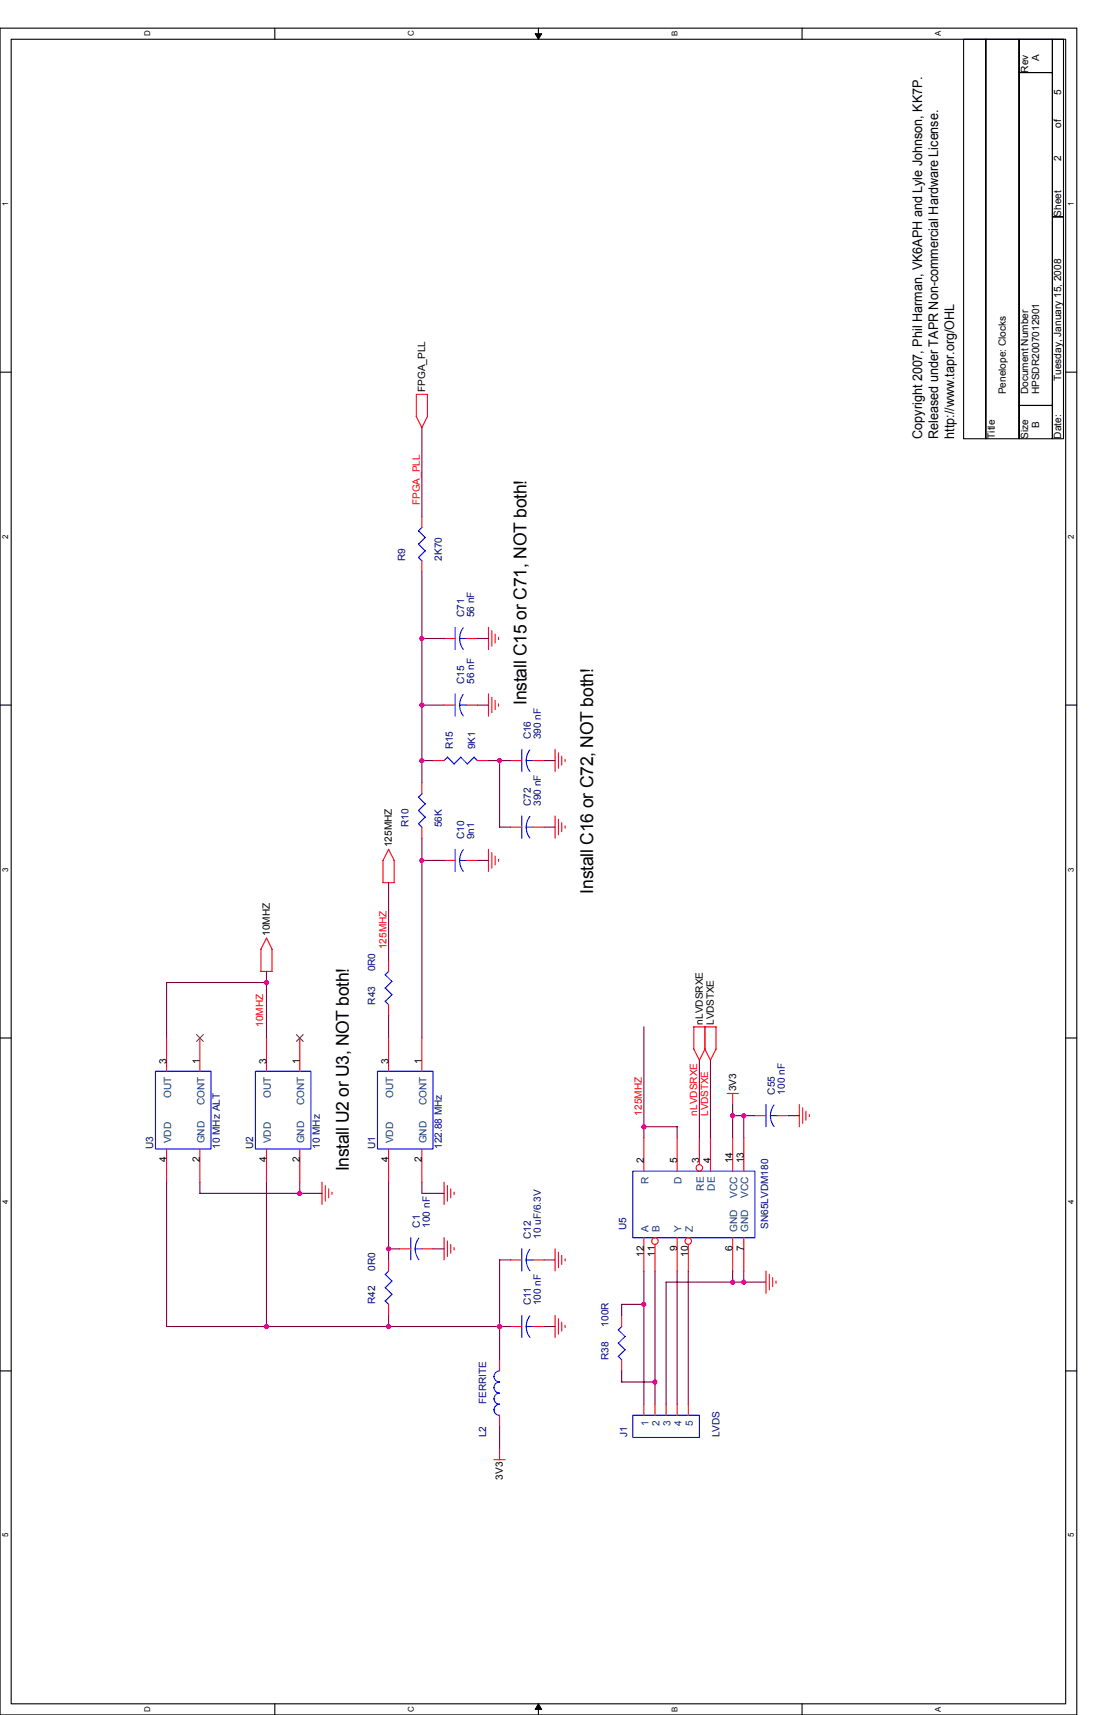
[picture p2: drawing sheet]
<svg xmlns="http://www.w3.org/2000/svg" width="279mm" height="432mm" viewBox="0 0 279 432" stroke-linecap="round" stroke-linejoin="round" font-family="sans-serif">
<path d="M0 7.1h271v424.7h-271zM2.8 9.9h265.4v419.1h-265.4z" fill="none" stroke="#000" stroke-width=".28"/>
<g fill="#fff">
<path d="M.3 386h2.2v1.1h-2.2z"/>
<path d="M268.5 386h2.3v1.1h-2.3z"/>
</g>
<path d="M0 345.2h2.8M268.2 345.2h2.8" fill="none" stroke="#000" stroke-width=".28"/>
<g fill="#fff">
<path d="M.3 302.1h2.2v1.2h-2.2z"/>
<path d="M268.5 302.1h2.3v1.2h-2.3z"/>
</g>
<path d="M0 261.3h2.8M268.2 261.3h2.8" fill="none" stroke="#000" stroke-width=".28"/>
<g fill="#fff">
<path d="M.3 218.3h2.2v1.1h-2.2z"/>
<path d="M268.5 218.3h2.3v1.1h-2.3z"/>
</g>
<path d="M0 177.5h2.8M268.2 177.5h2.8" fill="none" stroke="#000" stroke-width=".28"/>
<g fill="#fff">
<path d="M.3 134.5h2.2v1.1h-2.2z"/>
<path d="M268.5 134.5h2.3v1.1h-2.3z"/>
</g>
<path d="M0 93.7h2.8M268.2 93.7h2.8" fill="none" stroke="#000" stroke-width=".28"/>
<g fill="#fff">
<path d="M.3 50.7h2.2v1.1h-2.2z"/>
<path d="M268.5 50.7h2.3v1.1h-2.3z"/>
<path d="M36 429.6h2.2v1.5h-2.2z"/>
<path d="M36 7.7h2.2v1.5h-2.2z"/>
<path d="M102.3 429.6h2.3v1.5h-2.3z"/>
<path d="M102.3 7.7h2.3v1.5h-2.3z"/>
</g>
<path d="M69.2 7.1v2.8M69.2 429v2.8" fill="none" stroke="#000" stroke-width=".28"/>
<g fill="#fff">
<path d="M168.7 429.7h2.2v1.4h-2.2z"/>
<path d="M168.7 7.9h2.2v1.3h-2.2z"/>
</g>
<path d="M135.5 7.1v2.8M135.5 429v2.8" fill="none" stroke="#000" stroke-width=".28"/>
<path d="M134.7 8.5h1.6l-.8 1.4zM135.5 429l.8 1.4h-1.6z" fill="#000" stroke="#000" stroke-width=".25"/>
<g fill="#fff">
<path d="M235.1 429.7h2.2v1.4h-2.2z"/>
<path d="M235.1 7.8h2.2v1.4h-2.2z"/>
</g>
<path d="M201.9 7.1v2.8M242.5 9.9h5.6v100.6h-5.6zM248.1 9.9h8.4v100.6h-8.4zM256.5 18.3h8.4v83.8h-8.4zM256.5 9.9h8.4v8.4h-8.4zM264.9 9.9h2.8v44.7h-2.8zM264.9 54.6h2.8v55.9h-2.8zM256.5 102.1h8.4v8.4h-8.4zM201.9 429v2.8" fill="none" stroke="#000" stroke-width=".28"/>
<g fill="none" stroke="#f00" stroke-width=".28">
<path d="M104.8 104.9l1.4 2.8M104.8 104.9v-5.6h2.8v5.6l-1.4 2.8M106.2 130v2.8M106.2 141.2v2.8M123 157.9v5.7M123.8 158.8v3.9M124.6 159.6v2.3M111.8 177.5h2.8M111.8 160.8h2.8M117.4 177.5h2.8M117.4 160.8h2.8M123 174.7v5.6"/>
<path d="M123.8 175.6v3.9M124.6 176.4v2.3M125.5 160.5v.5M125.5 177.2v.6M106.2 197.1v2.8M109 191.5h2.8M120.2 191.5h2.8M128.5 191.5h2.8M134.1 191.5h2.8M139.7 188.7v5.6M140.6 189.5v3.9M141.4 190.4v2.2"/>
<path d="M142.2 191.2v.6M96.4 216.6v5.6h2.8M97.8 213.8l1.4 2.9v5.5M97.8 213.8l-1.4 2.8M106.2 208.3v2.8M111.8 216.6h2.8M117.4 216.6h2.8M123 213.8v5.6M123.8 214.7v3.9M124.6 215.5v2.3M125.5 216.3v.6M128.5 208.3h2.8"/>
<path d="M134.1 208.3h2.8M139.7 205.4v5.7M140.6 206.3v3.9M141.4 207.1v2.3M142.2 208v.5M65.7 244.6h2.8v-5.6l-1.4-2.8-1.4 2.8v5.6M97.8 241.8v2.8M97.8 253v2.8M174.6 258.5v5.6l1.4 2.8M174.6 258.6h5.7l-.1 5.6M177.4 258.5v5.7M41.9 261.3v8.4"/>
<path d="M50.3 261.3v8.4M67.1 261.3v8.4M75.5 261.3v8.4M97.8 261.3v8.4M106.2 261.3v8.4M177.4 264.1l1.4 2.8 1.4-2.8M177.4 264.1l-1.4 2.9M183 275.3h2.8M184.4 275.3v2.8M201.2 278.1v5.6M202 278.9v4M202.9 279.8v2.2"/>
<path d="M41.9 289.3v8.4M50.3 289.3v8.4M67.1 289.3v8.4M75.5 289.3v8.4M81 297.6v5.7M81.9 298.5v3.9M82.7 299.3v2.3M97.8 289.3v8.4M106.2 289.3v8.4M111.8 297.6v5.7M112.6 298.5v3.9M113.5 299.3v2.3"/>
<path d="M162.1 286.5v8.4M170.5 286.5v8.4M176 286.5v6.7M178.8 286.5v8.4M184.4 286.5v8.4M187.2 286.5v8.4M190 280.9h2.8M195.6 280.9h2.8M203.7 280.6v.6M83.6 300.2v.5M97.8 317.2v2.8M100.6 314.4h2.8"/>
<path d="M106.2 314.4h2.8M111.8 311.6v5.6M112.6 312.5v3.9M113.5 313.3v2.3M114.3 300.2v.5M114.3 314.1v.6M128.5 317.2h2.8M134.1 317.2h2.8M139.7 314.4v5.6M140.6 315.3v3.9M141.4 316.1v2.3M142.2 316.9v.6"/>
<path d="M162.1 311.6v8.4M164.9 313.3v6.7M170.5 311.6v8.4M173.2 313.3v6.7M184.4 311.6v8.4M187.2 311.6v8.4M192.8 320v5.6M97.8 328.4v2.8M128.5 334h2.8M134.1 334h2.8M139.7 331.2v5.6M140.6 332v3.9"/>
<path d="M141.4 332.9v2.2M142.2 333.7v.6M156.5 331.2v2.8M193.7 320.8v4M194.5 321.7v2.3M195.3 322.5v.6M125.8 342.4v2.8M125.8 356.3v2.8M156.5 342.4v2.8M162.1 353.5v2.8M164.9 353.5v2.8M167.7 353.5v2.8"/>
<path d="M170.5 353.5v2.8M173.2 353.5v2.8M124.3 367.5h2.8M125.8 364.7v2.8"/>
<circle cx="176" cy="294" r=".82"/>
<circle cx="164.9" cy="312.5" r=".82"/>
<circle cx="173.2" cy="312.5" r=".82"/>
</g>
<g fill="none" stroke="#00f" stroke-width=".28">
<path d="M106.2 132.8l-.9 .8 1.7 1.7M107.1 135.3l-1.8 1.7 1.8 1.7-1.8 1.6 .9 .9M114.6 157.9v5.7M116.6 158.1l-.7 1.2-.2 1.5 .2 1.4 .7 1.3M114.6 174.7v5.6M115.7 177.5h1.7M115.7 160.8h1.7M116.6 174.8l-.7 1.3-.2 1.4 .2 1.5 .7 1.3M106.2 199.9l-.9 .8M112.6 190.6l1.7 1.8M112.6 190.6l-.8 .9M116 190.6l-1.7 1.7"/>
<path d="M119.3 190.6l.9 .9M119.3 190.6l-1.6 1.8-1.7-1.8M131.3 188.7v5.6M132.5 191.5h1.7M133.4 188.8l-.7 1.3-.2 1.4 .2 1.4 .7 1.3M105.3 200.7l1.8 1.7-1.8 1.6 1.8 1.7-1.8 1.7 .9 .9M114.6 213.8v5.6M115.7 216.6h1.7M116.6 214l-.7 1.2-.2 1.4 .2 1.5 .7 1.3M131.3 205.4v5.7M132.5 208.3h1.7M133.4 205.6l-.7 1.2-.2 1.5 .2 1.4 .7 1.3"/>
<path d="M97.8 244.6l-.9 .8 1.8 1.7M98.7 247.1l-1.8 1.7 1.8 1.6-1.8 1.7 .9 .9M39.1 269.7h14v19.6h-14zM64.3 269.7h14v19.6h-14zM95 269.7h14v19.6h-14zM192.8 278.1v5.6M194.8 278.2l-.6 1.3-.3 1.4 .3 1.5 .6 1.2M159.3 294.9h30.7v16.7h-30.7zM193.9 280.9h1.7M97.8 320l-.9 .8 1.8 1.7M103.4 311.6v5.6M104.5 314.4h1.7"/>
<path d="M105.4 311.7l-.6 1.3-.3 1.4 .3 1.5 .6 1.3M131.3 314.4v5.6M132.5 317.2h1.7M133.4 314.5l-.7 1.3-.2 1.4 .2 1.5 .7 1.3M98.7 325.9l-1.8 1.6 .9 .9M98.7 322.5l-1.8 1.7 1.8 1.7M131.3 331.2v5.6M132.5 334h1.7M133.4 331.3l-.7 1.3-.2 1.4 .2 1.4 .7 1.3M156.5 334l-.9 .8 1.7 1.7M157.4 339.8l-1.8 1.7 .9 .9M157.4 336.5l-1.8 1.7 1.7 1.7"/>
<path d="M125.7 345.2a1.4 1.4 0 0 0-1.3 1.4 1.37 1.37 0 0 0 1.3 1.4 1.4 1.4 0 0 0-1.3 1.4 1.37 1.37 0 0 0 1.3 1.4 1.4 1.4 0 0 0-1.3 1.4 1.37 1.37 0 0 0 1.3 1.3 1.4 1.4 0 0 0-1.3 1.5 1.37 1.37 0 0 0 1.3 1.3M159.3 356.3h16.7v5.6h-16.7z"/>
</g>
<path d="M49.5 260.5l1.7 1.7M51.2 260.5l-1.7 1.7M74.6 260.5l1.7 1.7M76.3 260.5l-1.7 1.7" fill="none" stroke="#804000" stroke-width=".25"/>
<g fill="none" stroke="#800040" stroke-width=".28">
<path d="M106.2 107.7v22.3M106.2 144v53.1M106.2 177.5h5.6M106.2 160.8h5.6M120.2 177.5h2.8M120.2 160.8h2.8M106.2 191.5h2.8M123 191.5h5.6M125.8 191.5v16.8h2.8M136.9 191.5h2.8M106.2 211v50.3M106.2 216.6h5.6"/>
<path d="M120.2 216.6h2.8M136.9 208.3h2.8M97.8 222.2v19.6M67.1 244.6v16.7M67.1 247.4h-25.2v13.9M97.8 255.7v5.6M162.1 258.5v28M176 266.9v19.6M178.8 266.9v19.6M184.4 278.1v8.4M41.9 297.6v36.4h86.7M50.3 297.6v2.9h30.8"/>
<path d="M67.1 297.6v36.4M75.5 297.6v2.9M97.8 297.6v19.6M106.2 297.7v2.8h5.6M162.1 283.7h8.4v2.8M184.4 280.9h5.6M187.2 280.9v5.6M198.4 280.9h2.8M97.8 314.4h2.8M109 314.4h2.8M128.6 317.2h-2.8v25.2M136.9 317.2h2.8"/>
<path d="M162.1 320v33.5M164.9 320v33.5M170.5 320v33.5M173.2 320v33.5M184.4 320v2.8M97.8 331.2v2.8M136.9 334h2.8M156.5 328.4h5.6M156.5 328.4v2.8M187.2 320v2.8M192.8 322.8h-25.1v30.7M125.8 359.1v5.6"/>
<path d="M156.5 345.2v2.8M156.5 348h8.4"/>
</g>
<g fill="#f0f" stroke="#f0f" stroke-width=".28">
<circle cx="67.1" cy="247.4" r=".54"/>
<circle cx="106.2" cy="191.5" r=".54"/>
<circle cx="106.2" cy="160.8" r=".54"/>
<circle cx="106.2" cy="177.5" r=".54"/>
<circle cx="125.7" cy="334" r=".54"/>
<circle cx="97.8" cy="334" r=".54"/>
<circle cx="67.1" cy="334" r=".54"/>
<circle cx="184.4" cy="280.9" r=".54"/>
<circle cx="187.2" cy="280.9" r=".54"/>
<circle cx="187.2" cy="322.8" r=".54"/>
<circle cx="162.1" cy="283.7" r=".54"/>
<circle cx="162.1" cy="328.4" r=".54"/>
<circle cx="164.9" cy="348" r=".54"/>
<circle cx="184.4" cy="322.8" r=".54"/>
<circle cx="106.2" cy="216.7" r=".54"/>
<circle cx="125.7" cy="191.5" r=".54"/>
<circle cx="75.4" cy="300.5" r=".54"/>
<circle cx="97.8" cy="314.4" r=".54"/>
</g>
<g font-size="4.5">
<text x="132.5" y="177.5" transform="rotate(-90 132.5 177.5)">Install C15 or C71, NOT both!</text>
<text x="149.3" y="225" transform="rotate(-90 149.3 225)">Install C16 or C72, NOT both!</text>
<text x="87.8" y="294.9" transform="rotate(-90 87.8 294.9)">Install U2 or U3, NOT both!</text>
</g>
<g font-size="3.3">
<text x="232.1" y="110.5" transform="rotate(-90 232.1 110.5)">Copyright 2007, Phil Harman, VK6APH and Lyle Johnson, KK7P.</text>
<text x="236.1" y="110.5" transform="rotate(-90 236.1 110.5)">Released under TAPR Non-commercial Hardware License.</text>
<text x="240.1" y="110.5" transform="rotate(-90 240.1 110.5)">http://www.tapr.org/OHL</text>
</g>
<g font-size="2.5">
<text x="261.6" y="15.5" transform="rotate(-90 261.6 15.5)">A</text>
<text x="258.8" y="18.3" transform="rotate(-90 258.8 18.3)">Rev</text>
<text x="267.1" y="23.9" transform="rotate(-90 267.1 23.9)">5</text>
<text x="267.1" y="32.2" transform="rotate(-90 267.1 32.2)">of</text>
<text x="267.1" y="40.6" transform="rotate(-90 267.1 40.6)">2</text>
<text x="267.1" y="54.6" transform="rotate(-90 267.1 54.6)">Sheet</text>
<text x="267.1" y="95.9" transform="rotate(-90 267.1 95.9)">Tuesday, January 15, 2008</text>
<text x="107" y="98.7" transform="rotate(-90 107 98.7)">FPGA_PLL</text>
<text x="253.2" y="99.3" transform="rotate(-90 253.2 99.3)">Penelope: Clocks</text>
<text x="258.8" y="99.3" transform="rotate(-90 258.8 99.3)">Document Number</text>
<text x="261.6" y="99.3" transform="rotate(-90 261.6 99.3)">HPSDR2007012901</text>
<text x="261.6" y="107.7" transform="rotate(-90 261.6 107.7)">B</text>
<text x="250.4" y="110.5" transform="rotate(-90 250.4 110.5)">Title</text>
<text x="258.8" y="110.5" transform="rotate(-90 258.8 110.5)">Size</text>
<text x="267.1" y="110.5" transform="rotate(-90 267.1 110.5)">Date:</text>
<text x="98.7" y="213.3" transform="rotate(-90 98.7 213.3)">125MHZ</text>
<text x="67.9" y="235.6" transform="rotate(-90 67.9 235.6)">10MHZ</text>
<text x="176.9" y="258" transform="rotate(-90 176.9 258)">nLVDSRXE</text>
<text x="179.7" y="258" transform="rotate(-90 179.7 258)">LVDSTXE</text>
<text x="41.9" y="267.8" transform="rotate(-90 41.9 267.8)">3</text>
<text x="50.3" y="267.8" transform="rotate(-90 50.3 267.8)">1</text>
<text x="67.1" y="267.8" transform="rotate(-90 67.1 267.8)">3</text>
<text x="75.4" y="267.8" transform="rotate(-90 75.4 267.8)">1</text>
<text x="97.8" y="267.8" transform="rotate(-90 97.8 267.8)">3</text>
<text x="106.2" y="267.8" transform="rotate(-90 106.2 267.8)">1</text>
<text x="185.3" y="274.8" transform="rotate(-90 185.3 274.8)">3V3</text>
<text x="41.9" y="292.6" transform="rotate(-90 41.9 292.6)">4</text>
<text x="50.3" y="292.6" transform="rotate(-90 50.3 292.6)">2</text>
<text x="67.1" y="292.6" transform="rotate(-90 67.1 292.6)">4</text>
<text x="75.4" y="292.6" transform="rotate(-90 75.4 292.6)">2</text>
<text x="97.8" y="292.6" transform="rotate(-90 97.8 292.6)">4</text>
<text x="106.2" y="292.6" transform="rotate(-90 106.2 292.6)">2</text>
<text x="162.1" y="292.9" transform="rotate(-90 162.1 292.9)">2</text>
<text x="170.4" y="292.9" transform="rotate(-90 170.4 292.9)">5</text>
<text x="176" y="292.9" transform="rotate(-90 176 292.9)">3</text>
<text x="178.8" y="292.9" transform="rotate(-90 178.8 292.9)">4</text>
<text x="184.4" y="292.9" transform="rotate(-90 184.4 292.9)">14</text>
<text x="187.2" y="292.9" transform="rotate(-90 187.2 292.9)">13</text>
<text x="162.1" y="316.4" transform="rotate(-90 162.1 316.4)">12</text>
<text x="164.8" y="316.4" transform="rotate(-90 164.8 316.4)">11</text>
<text x="170.4" y="315" transform="rotate(-90 170.4 315)">9</text>
<text x="173.2" y="316.4" transform="rotate(-90 173.2 316.4)">10</text>
<text x="184.4" y="315" transform="rotate(-90 184.4 315)">6</text>
<text x="187.2" y="315" transform="rotate(-90 187.2 315)">7</text>
<text x="126.6" y="372.6" transform="rotate(-90 126.6 372.6)">3V3</text>
</g>
<g font-size="2.5" fill="#f00">
<text x="105.6" y="127.2" transform="rotate(-90 105.6 127.2)">FPGA_PLL</text>
<text x="97.3" y="239" transform="rotate(-90 97.3 239)">125MHZ</text>
<text x="66.3" y="258.6" transform="rotate(-90 66.3 258.6)">10MHZ</text>
<text x="161.5" y="280.9" transform="rotate(-90 161.5 280.9)">125MHZ</text>
<text x="175.5" y="280.9" transform="rotate(-90 175.5 280.9)">nLVDSRXE</text>
<text x="178.3" y="280.9" transform="rotate(-90 178.3 280.9)">LVDSTXE</text>
</g>
<g font-size="2.5" fill="#000080">
<text x="102" y="141.2" transform="rotate(-90 102 141.2)">R9</text>
<text x="111.2" y="141.2" transform="rotate(-90 111.2 141.2)">2K70</text>
<text x="116.8" y="155.4" transform="rotate(-90 116.8 155.4)">C71</text>
<text x="119.3" y="155.4" transform="rotate(-90 119.3 155.4)">56 nF</text>
<text x="116.8" y="172.2" transform="rotate(-90 116.8 172.2)">C15</text>
<text x="119.3" y="172.2" transform="rotate(-90 119.3 172.2)">56 nF</text>
<text x="114" y="188.7" transform="rotate(-90 114 188.7)">R15</text>
<text x="119.6" y="188.7" transform="rotate(-90 119.6 188.7)">9K1</text>
<text x="133.6" y="186.2" transform="rotate(-90 133.6 186.2)">C16</text>
<text x="136.1" y="186.2" transform="rotate(-90 136.1 186.2)">390 nF</text>
<text x="133.6" y="202.9" transform="rotate(-90 133.6 202.9)">C72</text>
<text x="136.1" y="202.9" transform="rotate(-90 136.1 202.9)">390 nF</text>
<text x="102.8" y="208.3" transform="rotate(-90 102.8 208.3)">R10</text>
<text x="111.2" y="208.3" transform="rotate(-90 111.2 208.3)">56K</text>
<text x="116.8" y="211.3" transform="rotate(-90 116.8 211.3)">C10</text>
<text x="119.3" y="211.3" transform="rotate(-90 119.3 211.3)">9n1</text>
<text x="94.5" y="244.6" transform="rotate(-90 94.5 244.6)">0R0</text>
<text x="94.5" y="253" transform="rotate(-90 94.5 253)">R43</text>
<text x="195.1" y="275.6" transform="rotate(-90 195.1 275.6)">C55</text>
<text x="197.6" y="275.6" transform="rotate(-90 197.6 275.6)">100 nF</text>
<text x="38.6" y="289.3" transform="rotate(-90 38.6 289.3)">U3</text>
<text x="55.4" y="289.3" transform="rotate(-90 55.4 289.3)">10 MHz ALT</text>
<text x="63.7" y="289.3" transform="rotate(-90 63.7 289.3)">U2</text>
<text x="80.5" y="289.3" transform="rotate(-90 80.5 289.3)">10 MHz</text>
<text x="94.5" y="289.3" transform="rotate(-90 94.5 289.3)">U1</text>
<text x="111.2" y="289.3" transform="rotate(-90 111.2 289.3)">122.88 MHz</text>
<text x="105.6" y="309.1" transform="rotate(-90 105.6 309.1)">C1</text>
<text x="108.2" y="309.1" transform="rotate(-90 108.2 309.1)">100 nF</text>
<text x="133.6" y="311.9" transform="rotate(-90 133.6 311.9)">C12</text>
<text x="136.1" y="311.9" transform="rotate(-90 136.1 311.9)">10 uF/6.3V</text>
<text x="157.6" y="309.7" transform="rotate(-90 157.6 309.7)">U5</text>
<text x="193.4" y="309.4" transform="rotate(-90 193.4 309.4)">SN65LVDM180</text>
<text x="94.5" y="320" transform="rotate(-90 94.5 320)">0R0</text>
<text x="94.5" y="328.4" transform="rotate(-90 94.5 328.4)">R42</text>
<text x="133.6" y="328.7" transform="rotate(-90 133.6 328.7)">C11</text>
<text x="136.1" y="328.7" transform="rotate(-90 136.1 328.7)">100 nF</text>
<text x="153.1" y="334" transform="rotate(-90 153.1 334)">100R</text>
<text x="153.1" y="342.4" transform="rotate(-90 153.1 342.4)">R38</text>
<text x="122.4" y="353.5" transform="rotate(-90 122.4 353.5)">FERRITE</text>
<text x="122.4" y="361.9" transform="rotate(-90 122.4 361.9)">L2</text>
<text x="157.9" y="361.9" transform="rotate(-90 157.9 361.9)">J1</text>
<text x="181.1" y="361.9" transform="rotate(-90 181.1 361.9)">LVDS</text>
</g>
<g font-size="2.5" fill="#004080">
<text x="43.1" y="276.5" transform="rotate(-90 43.1 276.5)">OUT</text>
<text x="51.4" y="278.3" transform="rotate(-90 51.4 278.3)">CONT</text>
<text x="68.2" y="276.5" transform="rotate(-90 68.2 276.5)">OUT</text>
<text x="76.6" y="278.3" transform="rotate(-90 76.6 278.3)">CONT</text>
<text x="98.9" y="276.5" transform="rotate(-90 98.9 276.5)">OUT</text>
<text x="107.3" y="278.3" transform="rotate(-90 107.3 278.3)">CONT</text>
<text x="43.1" y="287.9" transform="rotate(-90 43.1 287.9)">VDD</text>
<text x="51.4" y="287.9" transform="rotate(-90 51.4 287.9)">GND</text>
<text x="68.2" y="287.9" transform="rotate(-90 68.2 287.9)">VDD</text>
<text x="76.6" y="287.9" transform="rotate(-90 76.6 287.9)">GND</text>
<text x="98.9" y="287.9" transform="rotate(-90 98.9 287.9)">VDD</text>
<text x="107.3" y="287.9" transform="rotate(-90 107.3 287.9)">GND</text>
<text x="163.2" y="298.1" transform="rotate(-90 163.2 298.1)">R</text>
<text x="171.6" y="298.1" transform="rotate(-90 171.6 298.1)">D</text>
<text x="177.2" y="299.8" transform="rotate(-90 177.2 299.8)">RE</text>
<text x="180" y="299.8" transform="rotate(-90 180 299.8)">DE</text>
<text x="185.5" y="301.6" transform="rotate(-90 185.5 301.6)">VCC</text>
<text x="188.3" y="301.6" transform="rotate(-90 188.3 301.6)">VCC</text>
<text x="163.2" y="310.2" transform="rotate(-90 163.2 310.2)">A</text>
<text x="166" y="310.2" transform="rotate(-90 166 310.2)">B</text>
<text x="171.6" y="310.2" transform="rotate(-90 171.6 310.2)">Y</text>
<text x="174.4" y="310.2" transform="rotate(-90 174.4 310.2)">Z</text>
<text x="185.5" y="310.2" transform="rotate(-90 185.5 310.2)">GND</text>
<text x="188.3" y="310.2" transform="rotate(-90 188.3 310.2)">GND</text>
<text x="163.2" y="359.1" transform="rotate(-90 163.2 359.1)">1</text>
<text x="166" y="359.1" transform="rotate(-90 166 359.1)">2</text>
<text x="168.8" y="359.1" transform="rotate(-90 168.8 359.1)">3</text>
<text x="171.6" y="359.1" transform="rotate(-90 171.6 359.1)">4</text>
<text x="174.4" y="359.1" transform="rotate(-90 174.4 359.1)">5</text>
</g>
<g font-size="2">
<text x="37.8" y="9.2" transform="rotate(-90 37.8 9.2)">D</text>
<text x="104.1" y="9.2" transform="rotate(-90 104.1 9.2)">C</text>
<text x="170.5" y="9.2" transform="rotate(-90 170.5 9.2)">B</text>
<text x="236.9" y="9.2" transform="rotate(-90 236.9 9.2)">A</text>
<text x="2.1" y="51.8" transform="rotate(-90 2.1 51.8)">1</text>
<text x="270.3" y="51.8" transform="rotate(-90 270.3 51.8)">1</text>
<text x="2.1" y="135.6" transform="rotate(-90 2.1 135.6)">2</text>
<text x="270.3" y="135.6" transform="rotate(-90 270.3 135.6)">2</text>
<text x="2.1" y="219.4" transform="rotate(-90 2.1 219.4)">3</text>
<text x="270.3" y="219.4" transform="rotate(-90 270.3 219.4)">3</text>
<text x="2.1" y="303.3" transform="rotate(-90 2.1 303.3)">4</text>
<text x="270.3" y="303.3" transform="rotate(-90 270.3 303.3)">4</text>
<text x="2.1" y="387.1" transform="rotate(-90 2.1 387.1)">5</text>
<text x="270.3" y="387.1" transform="rotate(-90 270.3 387.1)">5</text>
<text x="37.8" y="431.1" transform="rotate(-90 37.8 431.1)">D</text>
<text x="104.1" y="431.1" transform="rotate(-90 104.1 431.1)">C</text>
<text x="170.5" y="431.1" transform="rotate(-90 170.5 431.1)">B</text>
<text x="236.9" y="431.1" transform="rotate(-90 236.9 431.1)">A</text>
</g>
</svg>
